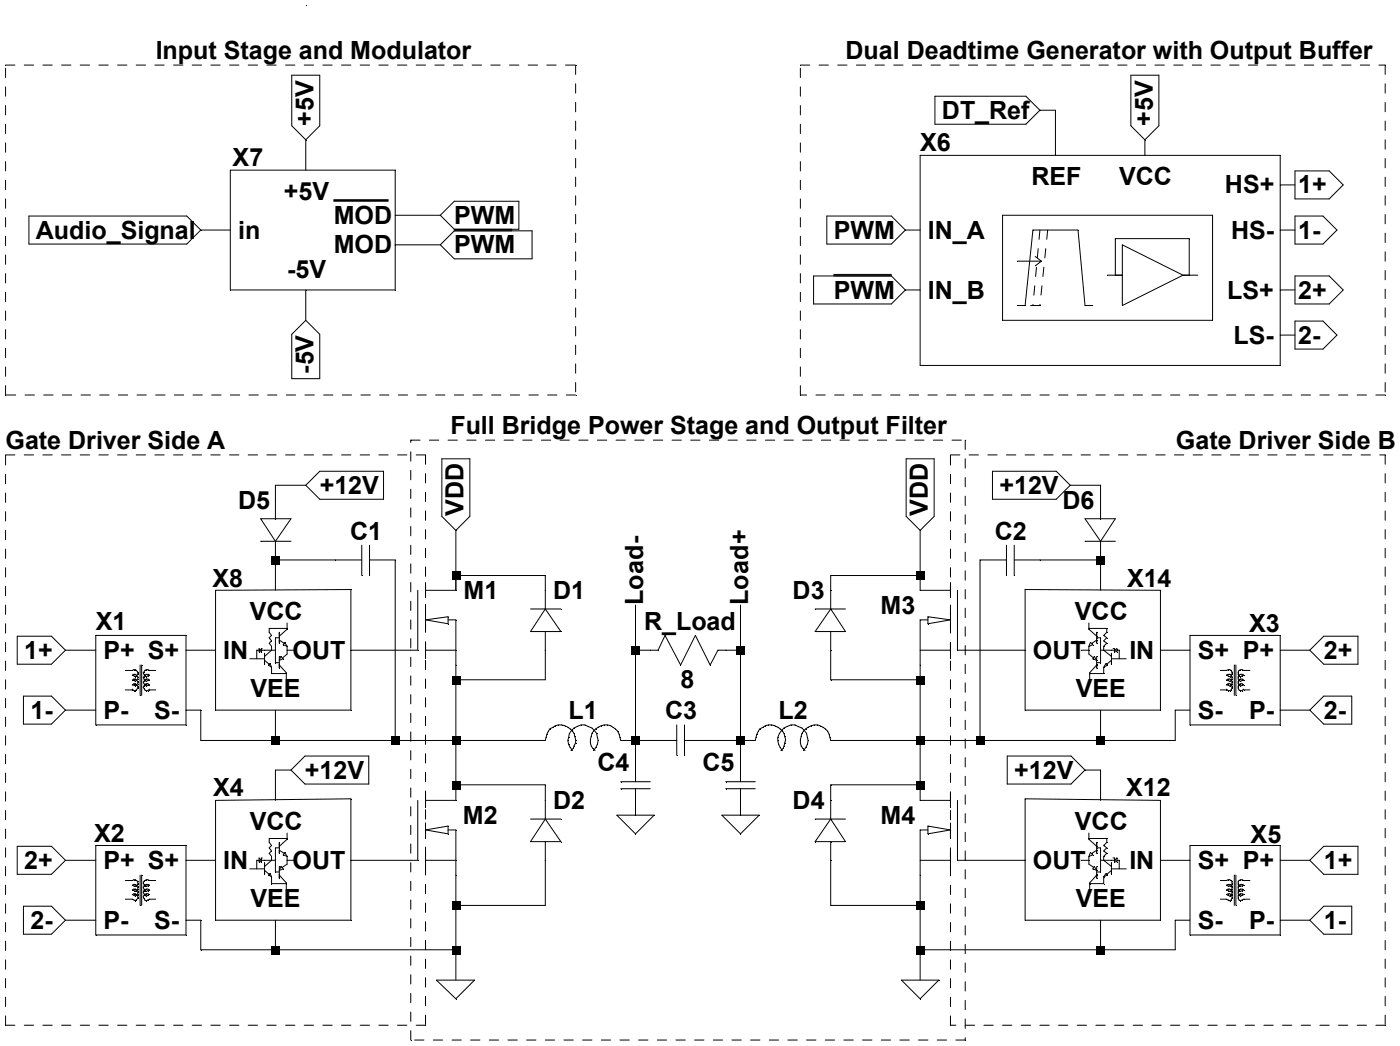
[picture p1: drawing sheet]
<svg xmlns="http://www.w3.org/2000/svg" width="152mm" height="114mm" viewBox="0 0 152 114" stroke-linecap="round" stroke-linejoin="round" font-family="sans-serif">
<g fill="none" stroke="#000" stroke-width=".11">
<path d="M25.1 18.5h17.9v13.1h-17.9zM31.8 8.2h3v5.5l-1.5 1.5-1.5-1.5zM33.3 15.2v3.3M100.2 16.9h39.2v22.9h-39.2zM101.8 10.5h9.9l1.5 1.5-1.5 1.5h-9.9zM113.2 12h1.7v4.9M123.1 8.2h3.1v5.5l-1.6 1.5-1.5-1.5zM124.6 15.2v1.7M141 18.6h3.7l1.5 1.5-1.5 1.5h-3.7zM3.1 23.5h17.2l1.6 1.5-1.6 1.6h-17.2zM21.9 25h3.2M33.3 34.9l1.5 1.5v4.8h-3v-4.8z"/>
<path d="M33.3 31.6v3.3M36.3 21.9h6M36.3 21.8h6M36.3 21.7h6M43 23.4h4.9M43 26.6h4.9M47.9 23.4l1.6-1.5h7v3h-7zM49.5 25h6.2M49.5 25.1h8.4v3.1h-8.4l-1.6-1.6zM88.6 30h8.4l1.6 1.6-1.6 1.5h-8.4zM90 23.5h7l1.6 1.5-1.6 1.6h-7zM90.8 29.9h6.2"/>
<path d="M98.6 25h1.6M98.6 31.6h1.6M109.1 23.4h22.9v11.5h-22.9zM110.8 33.2h.8l.9-8.2h4.9l.7 8.2h.9M110.8 28.4h2.6M112.7 27.9l.7 .5M113.4 28.4l-.7 .5M120.6 29.9h1.6M121.4 29.9v-3.9h8.1v3.9M122.2 26.6l6.6 3.3-6.6 3.3zM128.8 29.9h1.6M139.4 25h1.6"/>
<path d="M139.4 31.6h1.6M139.4 20.1h1.6M139.4 36.5h1.6M141 23.5h3l1.6 1.5-1.6 1.6h-3zM141 30h3.7l1.5 1.6-1.5 1.5h-3.7zM141 34.9h3l1.6 1.6-1.6 1.5h-3zM28.4 58.9h3.3M28.4 56.4h3.3l-1.7 2.5zM30 58.9v5.3M33.3 52.8h-3.3v3.6M34.8 51.3h7v3h-7l-1.5-1.5zM39.4 59.3v3.3"/>
<path d="M40.2 59.3v3.3M48.1 49.9h3.1v6.3l-1.6 1.5-1.5-1.5zM49.6 57.7v6.5h-3.3M98.7 49.9h3v6.3l-1.5 1.5-1.5-1.5zM100.2 57.7v6.5h3.3M108 51.3h7l1.5 1.5-1.5 1.5h-7zM109.6 59.3v3.3M110.4 59.3v3.3M116.5 52.8h3.3v3.6M118.1 58.9h3.3M118.1 56.4h3.3l-1.6 2.5zM119.8 58.9v5.3"/>
<path d="M1.9 69.2h3.7l1.5 1.6-1.5 1.5h-3.7zM2.6 75.7h3l1.5 1.6-1.5 1.5h-3zM7.1 70.8h3.3M7.1 77.3h3.3M10.4 69.1h9.8v9.8h-9.8zM13.6 73h.8l.2-.1a.43 .43 0 0 1 .4 .5l-.3 .2-.3-.1 .3-.1 .3 .2v.3l-.3 .2-.3-.1M13.6 75.1h.8M14.4 74.6l.2-.2a.43 .43 0 0 1 .4 .5l-.3 .3h-.1l-.2-.2M14.4 74.1l.2-.2a.43 .43 0 0 1 .4 .5l-.3 .2-.3-.1M15.3 72.4v3.3M15.4 72.4v3.3M16.3 75.1h.6"/>
<path d="M16.3 74.6l-.2-.2a.4 .4 0 0 0-.4 .2 .4 .4 0 0 0 .1 .5l.3 .1 .2-.2M16.3 74.1l-.2-.2a.37 .37 0 0 0-.4 .1 .37 .37 0 0 0 0 .4l.2 .2 .4-.1M16.9 73h-.6a.39 .39 0 0 0-.6 0 .39 .39 0 0 0 .1 .5l.1 .1 .4-.1a.39 .39 0 0 0-.6 0 .39 .39 0 0 0 .1 .6h.1l.4-.1M20.2 70.8h3.3M20.2 77.3h1.7v3.3h37.5a1.75 1.75 0 0 1 1.1-1.6 1.64 1.64 0 0 1 1.9 .6 1.64 1.64 0 0 1-.2 2.1M23.5 64.2l14.7-.1v13.2h-14.7zM27.2 71.7h1.6M28.2 70.6l.3 .2-.3 .1zM28.2 70.8h-.2v.9M28.5 70.8h1.5M28.5 70.6v.3h-.1M28.8 71.1v1.2"/>
<path d="M28.8 71.9l.5 .4M29.2 72.4l.2-.2 .2 .4zM29.6 72.6v.7h1.6M30 77.3v3.3M30 60.9h9.4M30.4 68.8v1.2M30.4 71.4v1.3M30.4 69.4h-.4v2.7h.4M30.4 72.4l.8 .8v.7M30.4 69.7l.5 .3M30.6 71.4l.2 .3-.4 .2zM31 69.9l.3 .4-.5-.1z"/>
<path d="M31.3 67.8v.7l-.9 .7M31.3 70.3v.9l-.6 .4M31.3 68.4h-2v.4l.3 .3-.3 .3 .3 .3-.3 .3 .3 .3v.5l-.8 .6M31.3 70.8h.7M40.2 60.9h2.8v19.7M45.5 64.2v6.6h-7.3M46.3 70.8h3.3M46.3 67.5l2.5-.4v.8zM46.3 63.4v1.6M46.3 66.7v1.6M46.3 69.9v1.7M48.8 67.5h.8v19.6h-3.3"/>
<path d="M49.6 62.6h9.8v3.7M57.8 66.3h3.3M59.4 66.3l1.7 2.4h-3.3zM59.4 68.7v5.3h-9.8M69.2 70.8h2.4l.8-1.7 1.7 3.3 1.6-3.3 1.6 3.3 .9-1.6h2.4M69.2 65.8v19.3M73.7 78.9v3.3M74.5 78.9v3.3M80.6 65.8v19.3M88.7 66.3h3.3M90.4 66.3l1.6 2.4h-3.3zM90.4 68.7v5.3h9.8"/>
<path d="M100.2 70.8h3.3M100.2 62.6h-9.8v3.7M101 67.5h-.8v19.6h3.3M101 67.1l2.5 .4-2.5 .4zM103.5 63.4v1.6M103.5 66.7v1.6M103.5 69.9v1.7M104.2 64.2v6.6h7.4M109.6 60.9h-2.9v19.7M110.4 60.9h9.4M111.6 64.1l14.7 .1v13.1h-14.7zM117.7 70.8h.8"/>
<path d="M118.5 68.4h2v.4l-.3 .3 .3 .3-.3 .3 .3 .3-.3 .3v.5l.8 .6M118.5 67.8v.7l.9 .7M118.5 70.3v.9l.6 .4M118.7 69.9l.3 .3-.5 .1zM119.1 71.4l.3 .5-.4-.2zM119.4 69.4h.4v2.7h-.4M119.4 68.8v1.2M119.4 71.4v1.3M119.4 72.4l-.8 .8v.7M119.4 69.7l-.5 .3M119.8 70.8h1.5M119.8 77.3v3.3"/>
<path d="M120.2 72.6v.7h-1.6M120.4 72.2l.2 .2-.4 .2zM121 71.7h1.6M121 71.1v1.2M121 71.9l-.5 .4M121.2 70.6h.1v.3h.1M121.3 70.8l.3-.2v.3zM121.6 70.8h.2v.9M126.3 70.8h3.3M129.6 77.3h-1.7v3.3h-37.5a1.65 1.65 0 0 0-1.6-1.7 1.65 1.65 0 0 0-1.7 1.6 1.19 1.19 0 0 0 .5 1.2M129.6 69.1h9.8v9.8h-9.8zM132.9 73h.6a.36 .36 0 0 1 .6 .1l-.1 .4-.1 .1-.4-.1a.36 .36 0 0 1 .6 .1l-.1 .5h-.1l-.4-.1"/>
<path d="M132.9 75.1h.6M133.5 74.6l.2-.2h.2l.1 .1 .1 .1-.1 .5-.3 .1-.2-.2M133.5 74.1l.2-.2h.2l.1 .1 .1 .1-.1 .5h-.1l-.4-.1M134.4 72.4v3.3M134.5 72.4v3.3M135.4 75.1h.7M135.4 74.6l-.2-.2h-.1l-.2 .1-.1 .1 .1 .5 .3 .1 .2-.2M135.4 74.1l-.2-.2h-.1l-.2 .1-.1 .1 .1 .5h.2l.3-.1M136.1 73h-.7a.36 .36 0 0 0-.6 .1l.1 .4 .2 .1 .3-.1a.36 .36 0 0 0-.6 .1l.1 .5h.2l.3-.1M139.4 70.8h3.2M139.4 77.3h3.2M142.6 77.3l1.5-1.6h3.1v3.1h-3.1z"/>
<path d="M144.1 69.2h3.7v3.1h-3.7l-1.5-1.5zM1.9 92.1h3.7l1.5 1.5-1.5 1.5h-3.7zM2.6 98.6h3l1.5 1.5-1.5 1.6h-3zM7.1 93.6h3.3M10.4 92h9.8v9.7h-9.8zM13.6 95.8h.8a.4 .4 0 0 1 .6 .1v.3l-.2 .2-.4-.1a.41 .41 0 0 1 .6 .1v.3l-.3 .3-.3-.2a.4 .4 0 0 1 .6 .1v.4l-.3 .2-.3-.2a.4 .4 0 0 1 .6 .1v.4l-.3 .2-.3-.2h-.8M15.3 95.2v3.3M15.4 95.2v3.3M16.9 95.8h-.6a.39 .39 0 0 0-.6 .1 .39 .39 0 0 0 .1 .5l.5-.1a.39 .39 0 0 0-.6 0 .39 .39 0 0 0 0 .6 .39 .39 0 0 0 .6-.1 .39 .39 0 0 0-.6 0 .39 .39 0 0 0 0 .6 .39 .39 0 0 0 .6-.1 .39 .39 0 0 0-.6 0 .39 .39 0 0 0 0 .6 .39 .39 0 0 0 .6-.1h.6M20.2 93.6h3.3M23.5 87.1l14.7-.2v13.2h-14.7zM27.2 94.5h1.6"/>
<path d="M28.2 93.6h-.2v.9M28.2 93.4l.3 .2-.3 .2zM28.5 93.6h1.5M28.5 93.4v.4h-.1M28.8 94.7l.5 .4M28.8 93.9v1.2M29.4 95.1l.2 .3-.4-.2zM29.6 95.4v.8h1.6M30.4 92.5l.5 .4M30.4 91.7v1.2M30.4 94.3v1.3M30.4 95.2l.8 .9v.6"/>
<path d="M30.4 92.3h-.4v2.6h.4M30.6 94.3l.2 .2-.4 .2zM31 92.8l.3 .4-.5-.2zM31.3 93.6h.7M31.3 90.7v.6l-.9 .8M31.3 93.2v.8l-.6 .4M31.3 91.2h-2v.5l.3 .3-.3 .3 .3 .3-.3 .3 .3 .3v.4l-.8 .7M31.7 83.8h-1.7v3.3M33.2 82.3h6.9v3h-6.9l-1.5-1.5zM45.5 87.1v6.5h-7.3M46.3 93.6h3.3M46.3 90.3l2.5-.4v.8z"/>
<path d="M46.3 86.2v1.7M46.3 89.5v1.7M46.3 92.8v1.6M48.8 90.3h.8v16.4M49.6 85.4h9.8v3.7M57.8 89.1h3.3M59.4 91.6v6.9h-9.8M59.4 89.1l1.7 2.5h-3.3zM62.3 81.7a1.62 1.62 0 0 1 .8-2.7 1.62 1.62 0 0 1 1.9 2l-.4 .7M67.2 88.7h4l-2 2zM67.6 85.8h3.2M67.6 85.1h3.2"/>
<path d="M69.2 85.8v2.9M73.7 80.6h-6.1a1.65 1.65 0 0 0-2.5-1.5 1.56 1.56 0 0 0-.3 2.6M74.5 80.6h7.7a1.73 1.73 0 0 1 1.5-1.7 1.65 1.65 0 0 1 1.6 .9 1.65 1.65 0 0 1-.3 1.9M78.6 88.7h4l-2 2zM79 85.8h3.2M79 85.1h3.2M80.6 85.8v2.9M85.2 81.7a1.61 1.61 0 0 1 .4-2.6 1.61 1.61 0 0 1 2.3 1.1 1.41 1.41 0 0 1-.4 1.5M88.7 89.1h3.3M90.4 91.6v6.9h9.8M90.4 89.1l1.6 2.5h-3.3zM100.2 93.6h3.3"/>
<path d="M100.2 85.4h-9.8v3.7M101 90.3h-.8v16.4M101 89.9l2.5 .4-2.5 .4zM103.5 86.2v1.7M103.5 89.5v1.7M103.5 92.8v1.6M104.2 87.1v6.5h7.4M109.7 82.3h6.9l1.5 1.5-1.5 1.5h-6.9zM111.6 86.9l14.7 .2v13h-14.7zM117.7 93.6h.8M118.1 83.8h1.7v3.3M118.5 91.2h2v.5l-.3 .3 .3 .3-.3 .3 .3 .3-.3 .3v.4l.8 .7"/>
<path d="M118.5 90.7v.6l.9 .8M118.5 93.2v.8l.6 .4M118.7 92.8l.3 .2-.5 .2zM119.1 94.3l.3 .4-.4-.2zM119.4 92.3h.4v2.6h-.4M119.4 92.5l-.5 .4M119.4 91.7v1.2M119.4 94.3v1.3M119.4 95.2l-.8 .9v.6M119.8 93.6h1.5M120.2 95.4v.8h-1.6M120.4 95.1l.2 .1-.4 .2z"/>
<path d="M121 94.5h1.6M121 94.7l-.5 .4M121 93.9v1.2M121.2 93.4h.1v.4h.1M121.3 93.6l.3-.2v.4zM121.6 93.6h.2v.9M126.3 93.6h3.3M129.6 92h9.8v9.7h-9.8zM132.9 95.8h.6a.4 .4 0 0 1 .6 .1l-.1 .5-.5-.1a.4 .4 0 0 1 .6 .1l-.1 .5-.1 .1-.4-.2a.4 .4 0 0 1 .6 .1l-.1 .5-.1 .1-.4-.2a.4 .4 0 0 1 .6 .1v.4l-.1 .1-.1 .1-.4-.2h-.6M134.4 95.2v3.3M134.5 95.2v3.3M136.1 95.8h-.7a.4 .4 0 0 0-.6 .1l.1 .5 .5-.1a.41 .41 0 0 0-.6 .1l.1 .5 .2 .1 .3-.2a.4 .4 0 0 0-.6 .1l.1 .5 .2 .1 .3-.2a.4 .4 0 0 0-.6 .1v.4l.1 .1 .2 .1 .3-.2h.7"/>
<path d="M139.4 93.6h3.2M142.6 93.6l1.5-1.5h3.7v3h-3.7zM7.1 100.1h3.3M20.2 100.1h1.7v3.3h27.7M30 100.1v3.3M47.5 106.7h4.2l-2.1 2zM98.1 106.7h4.1l-2 2zM119.8 100.1v3.3M129.6 100.1h-1.7v3.3h-27.7M139.4 100.1h3.2M142.6 100.1l1.5-1.5h3.1v3.1h-3.1z"/>
</g>
<g fill="#000">
<path d="M.6 7.1h.1v.1h-.1zM25.1 18.5l.1 .1zM33.3 15.2l.1 .1zM33.3 .6h.1zM43 18.5l.1 .1zM62.7 7.1l.1 .1zM87.1 7.1l.1 .1zM100.2 16.9l.1 .1zM113.2 12l.1 .1zM114.9 12l.1 .1zM124.6 15.2l.1 .1zM139.4 16.9l.1 .1z"/>
<path d="M150.8 7.1l.1 .1zM21.9 25v.1zM25.1 31.6h.1zM33.3 31.6h.1zM43 31.6h.1zM43 23.4l.1 .1zM43 26.6l.1 .1zM98.6 25l.1 .1zM98.6 31.6h.1zM100.2 39.8l.1 .1zM109.1 23.4h.1v.1h-.1zM109.1 34.9h.1z"/>
<path d="M110.8 33.2v.1zM110.8 28.4v.1zM111.6 33.2h.1v.1h-.1zM112.5 25v.1zM112.5 33.2v.1zM113.2 33.2l.1 .1zM113.4 28.4h.1v.1h-.1zM117.4 25v.1zM118.1 33.2l.1 .1zM120.6 29.9l.1 .1zM121.4 29.9h.1v.1h-.1zM121.4 26h.1z"/>
<path d="M122.2 29.9h.1v.1h-.1zM122.2 26.6h.1v.1h-.1zM122.2 33.2h.1v.1h-.1zM128.8 29.9h.1v.1h-.1zM128.9 29.9l.1 .1zM129.5 26h.1zM129.5 29.9l.1 .1zM132 34.9h.1zM132 23.4h.1v.1h-.1zM139.4 39.8h.1v.1h-.1zM139.4 20.1h.1v.1h-.1zM139.4 25l.1 .1z"/>
<path d="M139.4 31.6h.1zM139.4 36.5h.1h-.1zM.6 49.5l.1 .1zM.6 43l.1 .1zM28.4 58.9l.1 .1zM28.4 56.4l.1 .1zM30 58.9l.1 .1zM30 56.4l.1 .1zM30 52.8l.1 .1zM44.7 47.9l.1 .1zM46.3 49.5l.1 .1zM49.6 57.7l.1 .1z"/>
<path d="M62.7 43l.1 .1zM87.1 43l.1 .1zM100.2 57.7l.1 .1zM103.5 49.5l.1 .1zM105.1 47.9l.1 .1zM116.5 52.8l.1 .1zM118.1 58.9l.1 .1zM118.1 56.4l.1 .1zM119.8 58.9l.1 .1zM119.8 56.4l.1 .1zM119.8 52.8l.1 .1zM150.8 43l.1 .1z"/>
<path d="M150.8 49.5l.1 .1zM7.1 70.8h.1h-.1zM7.1 77.3h.1v.1h-.1zM10.4 69.1l.1 .1zM10.4 78.9l.1 .1zM14.4 73h.1zM14.4 75.1l.1 .1zM14.4 73.5h.1zM14.4 74l.1 .1zM14.4 74.5l.1 .1zM14.4 75l.1 .1zM14.6 72.9l.1 .1z"/>
<path d="M14.6 73.5l.1 .1zM14.6 73.4l.1 .1zM14.6 74.1h.1zM14.6 73.9l.1 .1zM14.6 74.6h.1zM14.6 74.4l.1 .1zM14.6 75.2h.1zM14.7 72.9l.1 .1zM14.7 73.6l.1 .1zM14.7 73.4l.1 .1zM14.7 74.1l.1 .1zM14.7 73.9l.1 .1z"/>
<path d="M14.7 74.6l.1 .1zM14.7 74.4l.1 .1zM14.7 75.2h.1zM14.8 73h.1zM14.8 73.5l.1 .1zM14.8 73.5h.1h-.1zM14.8 74.1h.1zM14.8 74h.1v.1h-.1zM14.8 74.6h.1h-.1zM14.8 74.5l.1 .1zM14.8 75.1l.1 .1zM15 73.1l.1 .1z"/>
<path d="M15 73.2h.1v.1h-.1zM15 73.4l.1 .1zM15 73.6h.1v.1h-.1zM15 73.7l.1 .1zM15 73.9l.1 .1zM15 74.1l.1 .1zM15 74.2h.1v.1h-.1zM15 74.4h.1v.1h-.1zM15 74.6l.1 .1zM15 74.8h.1v.1h-.1zM15 74.9l.1 .1zM15.4 72.4h.1z"/>
<path d="M15.6 74.8h.1v.1h-.1zM15.6 74.2h.1v.1h-.1zM15.6 73.7l.1 .1zM15.6 73.2h.1v.1h-.1zM15.7 74.9l.1 .1zM15.7 74.6l.1 .1zM15.7 74.4l.1 .1zM15.7 74.1l.1 .1zM15.7 73.9l.1 .1zM15.7 73.6l.1 .1zM15.7 73.4l.1 .1zM15.7 73.1l.1 .1z"/>
<path d="M15.8 75.1v.1zM15.8 74.5v.1zM15.8 74v.1zM15.8 73.5v.1zM15.9 75.2h.1zM15.9 74.4l.1 .1zM15.9 74.6l.1 .1zM15.9 73.9l.1 .1zM15.9 74.1l.1 .1zM15.9 73.4l.1 .1zM15.9 73.6l.1 .1zM15.9 72.9l.1 .1z"/>
<path d="M16.1 75.2h.1zM16.1 74.4l.1 .1zM16.1 74.6h.1zM16.1 73.9l.1 .1zM16.1 74.1h.1zM16.1 73.4l.1 .1zM16.1 73.5l.1 .1zM16.1 72.9l.1 .1zM16.3 73h.1zM16.3 75.1l.1 .1zM16.3 74.6h.1zM16.3 74.1h.1z"/>
<path d="M16.3 73.5h.1zM20.2 78.9l.1 .1zM20.2 69.1l.1 .1zM20.2 70.8h.1h-.1zM20.2 77.3h.1v.1h-.1zM21.9 77.3v.1zM23.5 64.2h.1v.1h-.1zM23.5 77.3h.1v.1h-.1zM28.2 70.6l.1 .1zM28.2 70.9l.1 .1zM28.2 70.8h.1zM28.5 70.9v.1z"/>
<path d="M28.5 70.6v.1zM28.8 71.9h.1zM28.8 72.3l.1 .1zM28.8 71.4l.1 .1zM28.8 71.1l.1 .1zM28.8 71.7l.1 .1zM28.8 70.8h.1zM29.2 72.4h.1zM29.3 72.3h.1v.1h-.1zM29.3 70h.1v.1h-.1zM29.3 69.4h.1v.1h-.1zM29.3 68.8h.1v.1h-.1z"/>
<path d="M29.3 68.4l.1 .1zM29.4 72.2l.1 .1zM29.6 72.6v.1zM29.6 70.3v.1zM29.6 69.7v.1zM29.6 69.1v.1zM29.6 73.3v.1zM29.6 60.5h.9v.9h-.9zM30 69.4l.1 .1zM30 72.1l.1 .1zM30 60.9l.1 .1zM30 77.3l.1 .1z"/>
<path d="M30.4 69.7h.1zM30.4 70h.1v.1h-.1zM30.4 69.2h.1v.1h-.1zM30.4 68.8h.1v.1h-.1zM30.4 72.3h.1v.1h-.1zM30.4 72.7h.1v.1h-.1zM30.4 71.4l.1 .1zM30.4 72.4h.1zM30.4 71.9h.1h-.1zM30.4 69.4h.1v.1h-.1zM30.6 71.4l.1 .1zM30.7 71.6l.1 .1z"/>
<path d="M30.8 70.2h.1h-.1zM30.8 71.7h.1v.1h-.1zM30.9 70l.1 .1zM31 69.9l.1 .1zM31.2 73.3l.1 .1zM31.3 70.3v.1zM31.3 68.4v.1zM31.3 68.5v.1zM32 70.8h.1zM36.5 60.9l.1 .1zM38.2 70.8h.1zM38.2 64.1l.1 .1z"/>
<path d="M38.2 77.3l.1 .1zM39.4 62.6l.1 .1zM40.2 62.6h.1v.1h-.1zM43 60.9l.1 .1zM45.5 70.8h.1zM46.3 65l.1 .1zM46.3 68.3l.1 .1zM46.3 71.6l.1 .1zM46.3 64.2l.1 .1zM48.8 67.1l.1 .1zM48.8 67.9l.1 .1zM49.2 62.2h.9v.9h-.9z"/>
<path d="M49.2 73.5h.9v1h-.9zM49.6 72.4h.1zM49.6 70.8h.1h-.1zM49.6 67.5h.1h-.1zM49.6 64.2h.1v.1h-.1zM49.6 62.6h.1v.1h-.1zM49.6 74h.1v.1h-.1zM59.4 68.7v.1zM59.4 64.2v.1zM59.4 62.6v.1zM59.5 79.9l.1 .1zM59.7 79.6h.1h-.1z"/>
<path d="M59.9 79.3l.1 .1zM60.2 79.1l.1 .1zM60.5 79h.1zM60.8 78.9l.1 .1zM61.1 68.7v.1zM61.1 78.9l.1 .1zM61.5 79h.1zM61.8 79.1l.1 .1zM62 79.8h.1v.1h-.1zM62.1 79.3l.1 .1zM62.2 79.5l.1 .1zM62.3 79.6h.1h-.1z"/>
<path d="M62.5 79.2l.1 .1zM62.5 79.8l.1 .1zM62.8 79l.1 .1zM63.3 78.9v.1zM63.7 78.9l.1 .1zM64 79l.1 .1zM64.4 79.2h.1v.1h-.1zM64.4 79.8h.1v.1h-.1zM64.6 79.6h.1zM64.7 79.5l.1 .1zM64.9 79.3l.1 .1zM65 79.8v.1z"/>
<path d="M65.1 79.1l.1 .1zM65.8 78.9l.1 .1zM66.1 78.9l.1 .1zM66.5 79h.1zM66.7 79.1l.1 .1zM67 79.3l.1 .1zM67.2 79.6h.1zM67.4 79.9l.1 .1zM68.8 70.3h.9v1h-.9zM69.2 65.8l.1 .1zM69.2 70.8h.1zM70.8 70.8h.1h-.1z"/>
<path d="M71.6 70.8h.1h-.1zM72.4 69.1l.1 .1zM74.1 72.4h.1zM75.7 69.1l.1 .1zM77.3 72.4h.1zM79 70.8h.1zM80.2 70.3h.9v1h-.9zM80.6 65.8l.1 .1zM80.6 70.8h.1h-.1zM82.4 79.9l.1 .1zM82.7 79.3l.1 .1zM83.1 79.1l.1 .1z"/>
<path d="M83.3 79h.1zM83.7 78.9v.1zM84 78.9l.1 .1zM84.3 79h.1zM84.7 79.1l.1 .1zM84.9 79.8v.1zM84.9 79.3l.1 .1zM85.1 79.5l.1 .1zM85.2 79.6h.1zM85.4 79.2v.1zM85.4 79.8v.1zM85.7 79l.1 .1z"/>
<path d="M86.1 78.9l.1 .1zM86.5 78.9l.1 .1zM86.9 79l.1 .1zM87.3 79.2l.1 .1zM87.3 79.8l.1 .1zM87.5 79.6h.1zM87.6 79.5v.1zM87.7 79.3l.1 .1zM87.8 79.8l.1 .1zM88 79.1l.1 .1zM88.3 79h.1zM88.7 78.9v.1z"/>
<path d="M88.7 66.3h.1zM88.7 68.7l.1 .1zM89 78.9l.1 .1zM89.6 79.1l.1 .1zM89.8 79.3l.1 .1zM90.1 79.6h.1h-.1zM90.3 79.9l.1 .1zM90.4 66.3h.1zM90.4 68.7l.1 .1zM90.4 64.2h.1v.1h-.1zM90.4 62.6h.1v.1h-.1zM90.4 70.8h.1h-.1z"/>
<path d="M90.4 74h.1v.1h-.1zM99.8 62.2h.9v.9h-.9zM99.8 73.5h.9v1h-.9zM100.2 72.4h.1zM100.2 70.8h.1zM100.2 67.5h.1zM100.2 64.2l.1 .1zM100.2 74l.1 .1zM101 67.1h.1v.1h-.1zM101 67.9h.1v.1h-.1zM103.5 65l.1 .1zM103.5 68.3l.1 .1z"/>
<path d="M103.5 71.6l.1 .1zM103.5 64.2l.1 .1zM104.2 70.8h.1zM105.1 70.8h.1h-.1zM106.7 60.9l.1 .1zM109.6 62.6l.1 .1zM110.4 62.6l.1 .1zM111.6 70.8h.1h-.1zM111.6 64.1l.1 .1zM111.6 77.3h.1v.1h-.1zM113.2 60.9l.1 .1zM117.7 70.8h.1z"/>
<path d="M118.5 70.8h.1h-.1zM118.5 70.3h.1v.1h-.1zM118.5 68.4l.1 .1zM118.5 68.5h.1v.1h-.1zM118.6 73.3l.1 .1zM118.7 69.9l.1 .1zM118.9 70l.1 .1zM119 70.2h.1h-.1zM119 71.7h.1v.1h-.1zM119.1 71.6v.1zM119.1 71.4l.1 .1zM119.4 69.7h.1z"/>
<path d="M119.4 70l.1 .1zM119.4 69.2l.1 .1zM119.4 68.8l.1 .1zM119.4 72.3l.1 .1zM119.4 72.7l.1 .1zM119.4 71.4l.1 .1zM119.4 72.4h.1zM119.4 71.9h.1zM119.4 69.4l.1 .1zM119.4 60.5h.9v.9h-.9zM119.8 69.4l.1 .1zM119.8 72.1l.1 .1z"/>
<path d="M119.8 60.9l.1 .1zM119.8 77.3l.1 .1zM120.2 72.6v.1zM120.2 70.3v.1zM120.2 69.7v.1zM120.2 69.1v.1zM120.2 73.3v.1zM120.4 72.2l.1 .1zM120.5 72.3h.1v.1h-.1zM120.5 70h.1v.1h-.1zM120.5 69.4h.1v.1h-.1zM120.5 68.8h.1v.1h-.1z"/>
<path d="M120.5 68.4l.1 .1zM120.6 72.4h.1zM121 71.9h.1zM121 72.3l.1 .1zM121 71.4l.1 .1zM121 71.1l.1 .1zM121 71.7l.1 .1zM121 70.8h.1zM121.3 70.8h.1zM121.3 70.9l.1 .1zM121.3 70.6l.1 .1zM121.6 70.6h.1v.1h-.1z"/>
<path d="M121.6 70.9h.1v.1h-.1zM121.6 70.8h.1h-.1zM121.8 70.8h.1h-.1zM126.3 64.2l.1 .1zM126.3 77.3l.1 .1zM126.3 70.8h.1zM127.9 77.3h.1v.1h-.1zM129.6 78.9v.1zM129.6 69.1v.1zM133.5 73h.1zM133.5 75.1l.1 .1zM133.5 75h.1v.1h-.1z"/>
<path d="M133.5 74.5l.1 .1zM133.5 74h.1v.1h-.1zM133.5 73.5h.1h-.1zM133.7 74.4l.1 .1zM133.7 75.2h.1zM133.7 73.9l.1 .1zM133.7 74.6h.1zM133.7 73.4l.1 .1zM133.7 74.1h.1zM133.7 72.9l.1 .1zM133.7 73.5l.1 .1zM133.9 74.4l.1 .1z"/>
<path d="M133.9 75.2h.1zM133.9 73.9l.1 .1zM133.9 74.6l.1 .1zM133.9 73.4l.1 .1zM133.9 74.1l.1 .1zM133.9 72.9l.1 .1zM133.9 73.6l.1 .1zM134 74.5l.1 .1zM134 75.1l.1 .1zM134 74l.1 .1zM134 74.6h.1zM134 73.5h.1z"/>
<path d="M134 74.1h.1zM134 73h.1zM134 73.5l.1 .1zM134.1 74.6l.1 .1zM134.1 74.8h.1v.1h-.1zM134.1 74.9l.1 .1zM134.1 74.1l.1 .1zM134.1 74.2h.1v.1h-.1zM134.1 74.4h.1v.1h-.1zM134.1 73.6h.1v.1h-.1zM134.1 73.7l.1 .1zM134.1 73.9l.1 .1z"/>
<path d="M134.1 73.1l.1 .1zM134.1 73.2h.1v.1h-.1zM134.1 73.4l.1 .1zM134.4 72.4h.1zM134.5 75.7h.1zM134.8 73.4l.1 .1zM134.8 73.2l.1 .1zM134.8 73.1l.1 .1zM134.8 73.9l.1 .1zM134.8 73.7l.1 .1zM134.8 73.6l.1 .1zM134.8 74.4l.1 .1z"/>
<path d="M134.8 74.2l.1 .1zM134.8 74.1l.1 .1zM134.8 74.9l.1 .1zM134.8 74.8l.1 .1zM134.8 74.6l.1 .1zM134.9 73.5l.1 .1zM134.9 73h.1zM134.9 74.1h.1zM134.9 73.5h.1h-.1zM134.9 74.6h.1h-.1zM134.9 74h.1v.1h-.1zM134.9 75.1l.1 .1z"/>
<path d="M134.9 74.5l.1 .1zM135.1 73.6v.1zM135.1 72.9v.1zM135.1 74.1v.1zM135.1 73.4v.1zM135.1 74.6v.1zM135.1 73.9v.1zM135.1 74.4v.1zM135.2 73.5l.1 .1zM135.2 72.9l.1 .1zM135.2 74.1h.1zM135.2 73.4l.1 .1z"/>
<path d="M135.2 74.6h.1zM135.2 73.9l.1 .1zM135.2 75.2h.1zM135.2 74.4l.1 .1zM135.4 73h.1zM135.4 75.1l.1 .1zM135.4 73.5h.1zM135.4 74.1h.1zM135.4 74.6h.1zM139.4 69.1l.1 .1zM139.4 78.9l.1 .1zM139.4 70.8h.1h-.1z"/>
<path d="M139.4 77.3h.1v.1h-.1zM7.1 93.6h.1v.1h-.1zM10.4 92l.1 .1zM14.4 95.8l.1 .1zM14.4 97.8l.1 .1zM14.4 96.3l.1 .1zM14.4 96.8l.1 .1zM14.4 97.3l.1 .1zM14.6 95.7l.1 .1zM14.6 96.4l.1 .1zM14.6 96.2l.1 .1zM14.6 96.9l.1 .1z"/>
<path d="M14.6 96.7l.1 .1zM14.6 97.4l.1 .1zM14.6 97.3h.1zM14.6 97.9l.1 .1zM14.7 95.7l.1 .1zM14.7 96.4l.1 .1zM14.7 96.2l.1 .1zM14.7 97l.1 .1zM14.7 96.7l.1 .1zM14.7 97.5l.1 .1zM14.7 97.3h.1zM14.7 98l.1 .1z"/>
<path d="M14.8 95.8l.1 .1zM14.8 96.4l.1 .1zM14.8 96.3h.1v.1h-.1zM14.8 96.9h.1v.1h-.1zM14.8 96.8l.1 .1zM14.8 97.4l.1 .1zM14.8 97.3l.1 .1zM14.8 97.9l.1 .1zM15 95.9l.1 .1zM15 96.1l.1 .1zM15 96.2l.1 .1zM15 96.4l.1 .1z"/>
<path d="M15 96.6l.1 .1zM15 96.7h.1v.1h-.1zM15 96.9h.1v.1h-.1zM15 97.1h.1v.1h-.1zM15 97.3h.1h-.1zM15 97.4l.1 .1zM15 97.6l.1 .1zM15 97.8h.1zM15.3 98.5v.1zM15.4 95.2l.1 .1zM15.6 97.6l.1 .1zM15.6 97.1h.1v.1h-.1z"/>
<path d="M15.6 96.6l.1 .1zM15.6 96.1l.1 .1zM15.7 97.8h.1zM15.7 97.4l.1 .1zM15.7 97.3h.1zM15.7 96.9l.1 .1zM15.7 96.7l.1 .1zM15.7 96.4l.1 .1zM15.7 96.2l.1 .1zM15.7 95.9l.1 .1zM15.8 97.9v.1zM15.8 97.3v.1z"/>
<path d="M15.8 97.4v.1zM15.8 96.8v.1zM15.8 96.9v.1zM15.8 96.3v.1zM15.8 96.4v.1zM15.8 95.8v.1zM15.9 98l.1 .1zM15.9 97.3h.1zM15.9 97.5l.1 .1zM15.9 96.7l.1 .1zM15.9 97l.1 .1zM15.9 96.2l.1 .1z"/>
<path d="M15.9 96.4l.1 .1zM15.9 95.7l.1 .1zM16.1 97.9l.1 .1zM16.1 97.3h.1zM16.1 97.4l.1 .1zM16.1 96.7l.1 .1zM16.1 96.9l.1 .1zM16.1 96.2l.1 .1zM16.1 96.4l.1 .1zM16.1 95.7l.1 .1zM16.3 95.8l.1 .1zM16.3 97.8l.1 .1z"/>
<path d="M16.3 97.3l.1 .1zM16.3 96.8l.1 .1zM16.3 96.3l.1 .1zM20.2 92l.1 .1zM20.2 93.6h.1v.1h-.1zM21.9 80.6v.1zM23.5 87.1h.1v.1h-.1zM28 93.6v.1zM28.2 93.4h.1zM28.2 93.8l.1 .1zM28.2 93.6l.1 .1zM28.5 93.6v.1z"/>
<path d="M28.5 93.8v.1zM28.8 94.7l.1 .1zM28.8 95.1l.1 .1zM28.8 94.3l.1 .1zM28.8 93.9l.1 .1zM28.8 94.5l.1 .1zM28.8 93.6l.1 .1zM29.2 95.2l.1 .1zM29.3 95.1h.1v.1h-.1zM29.3 92.9h.1h-.1zM29.3 92.3h.1h-.1zM29.3 91.7h.1z"/>
<path d="M29.3 91.2l.1 .1zM29.4 95.1h.1zM29.6 95.4v.1zM29.6 93.6v.1zM29.6 93.2v.1zM29.6 92.6v.1zM29.6 92v.1zM29.6 80.2h.9v.9h-.9zM30 92.3h.1zM30 94.9l.1 .1zM30 80.6l.1 .1zM30 83.8l.1 .1z"/>
<path d="M30.4 92.5h.1v.1h-.1zM30.4 92.9h.1h-.1zM30.4 92.1h.1v.1h-.1zM30.4 91.7h.1zM30.4 95.1h.1v.1h-.1zM30.4 95.6h.1h-.1zM30.4 94.3l.1 .1zM30.4 95.2l.1 .1zM30.4 94.7l.1 .1zM30.4 92.3h.1h-.1zM30.6 94.3l.1 .1zM30.7 94.4l.1 .1z"/>
<path d="M30.8 93h.1v.1h-.1zM30.8 94.5l.1 .1zM30.9 92.9h.1zM31 92.8l.1 .1zM31.2 96.2h.1h-.1zM31.3 93.6v.1zM31.3 93.2v.1zM31.3 91.2v.1zM31.3 91.3v.1zM32 93.6l.1 .1zM38.2 93.6l.1 .1zM38.2 86.9l.1 .1z"/>
<path d="M42.6 80.2h.9v.9h-.9zM43 80.6l.1 .1zM45.5 93.6l.1 .1zM46.3 87.9h.1zM46.3 91.2h.1zM46.3 94.4l.1 .1zM46.3 87.1l.1 .1zM48.8 89.9l.1 .1zM48.8 90.7l.1 .1zM49.2 80.2h.9v.9h-.9zM49.2 85h.9v.9h-.9zM49.2 98.1h.9v.9h-.9z"/>
<path d="M49.6 95.2l.1 .1zM49.6 93.6h.1v.1h-.1zM49.6 90.3l.1 .1zM49.6 87.1h.1v.1h-.1zM49.6 80.6h.1v.1h-.1zM49.6 85.4h.1v.1h-.1zM49.6 98.5l.1 .1zM59.4 89.1v.1zM59.4 91.6v.1zM59.4 87.1v.1zM59.4 85.4v.1zM59.4 93.6v.1z"/>
<path d="M59.5 80.2v.1zM61.1 89.1v.1zM61.1 91.6v.1zM61.8 80.6h.1v.1h-.1zM61.9 81l.1 .1zM61.9 80.2l.1 .1zM62.1 81.3l.1 .1zM62.2 81.7v.1zM62.4 81.4l.1 .1zM62.5 81.2l.1 .1zM62.6 80.2h.1h-.1zM62.7 80.5l.1 .1z"/>
<path d="M62.7 80.8l.1 .1zM64.3 80.8l.1 .1zM64.3 80.5l.1 .1zM64.4 81.2v.1zM64.5 81.4l.1 .1zM64.6 81.7l.1 .1zM64.9 81.3h.1v.1h-.1zM65 80.2l.1 .1zM65 81l.1 .1zM65.1 80.6l.1 .1zM67.2 88.7v.1zM67.5 80.2l.1 .1z"/>
<path d="M67.6 85.8l.1 .1zM67.6 85.1h.1zM67.6 80.6h.1v.1h-.1zM68.8 80.2h.9v.9h-.9zM69.2 82.2l.1 .1zM69.2 88.7l.1 .1zM69.2 90.7l.1 .1zM69.2 80.6l.1 .1zM70.8 80.6h.1v.1h-.1zM71.2 88.7l.1 .1zM73.7 82.2l.1 .1zM74.5 82.2l.1 .1z"/>
<path d="M77.3 80.6l.1 .1zM78.6 88.7l.1 .1zM79 85.8l.1 .1zM79 85.1h.1zM80.2 80.2h.9v.9h-.9zM80.6 82.2l.1 .1zM80.6 88.7l.1 .1zM80.6 90.7h.1v.1h-.1zM80.6 80.6h.1v.1h-.1zM82.3 80.2l.1 .1zM82.6 88.7l.1 .1zM84.7 80.6h.1v.1h-.1z"/>
<path d="M84.7 80.2l.1 .1zM84.8 81v.1zM84.9 81.3l.1 .1zM85 81.7l.1 .1zM85.3 81.4l.1 .1zM85.4 81.2v.1zM85.4 80.2h.1h-.1zM85.4 80.8l.1 .1zM85.5 80.5l.1 .1zM87.1 80.8l.1 .1zM87.1 80.5l.1 .1zM87.2 81.2h.1v.1h-.1z"/>
<path d="M87.2 80.2h.1h-.1zM87.4 81.4l.1 .1zM87.5 81.7l.1 .1zM87.7 81.3h.1v.1h-.1zM87.9 80.2l.1 .1zM87.9 81l.1 .1zM88 80.6h.1v.1h-.1zM88.7 89.1l.1 .1zM88.7 91.6l.1 .1zM90.4 80.2v.1zM90.4 89.1l.1 .1zM90.4 91.6l.1 .1z"/>
<path d="M90.4 87.1h.1v.1h-.1zM90.4 80.6h.1v.1h-.1zM90.4 85.4h.1v.1h-.1zM90.4 93.6h.1v.1h-.1zM90.4 98.5l.1 .1zM99.8 80.2h.9v.9h-.9zM99.8 85h.9v.9h-.9zM99.8 98.1h.9v.9h-.9zM100.2 95.2l.1 .1zM100.2 93.6l.1 .1zM100.2 90.3l.1 .1zM100.2 87.1l.1 .1z"/>
<path d="M100.2 80.6l.1 .1zM100.2 98.5l.1 .1zM101 89.9l.1 .1zM101 90.7h.1v.1h-.1zM103.5 87.9h.1zM103.5 91.2h.1zM103.5 94.4l.1 .1zM103.5 87.1l.1 .1zM104.2 93.6l.1 .1zM105.1 93.6h.1v.1h-.1zM106.3 80.2h.9v.9h-.9zM106.7 80.6l.1 .1z"/>
<path d="M111.6 93.6h.1v.1h-.1zM111.6 86.9h.1v.1h-.1zM117.7 93.6l.1 .1zM118.1 83.8l.1 .1zM118.5 93.6h.1v.1h-.1zM118.5 93.2l.1 .1zM118.5 91.2l.1 .1zM118.5 91.3h.1v.1h-.1zM118.6 96.2h.1zM118.7 92.8l.1 .1zM118.9 92.9h.1zM119 93h.1v.1h-.1z"/>
<path d="M119 94.5l.1 .1zM119.1 94.4v.1zM119.1 94.3l.1 .1zM119.4 92.5l.1 .1zM119.4 92.9h.1zM119.4 92.1l.1 .1zM119.4 91.7h.1zM119.4 95.1l.1 .1zM119.4 95.6h.1zM119.4 94.3l.1 .1zM119.4 95.2l.1 .1zM119.4 94.7l.1 .1z"/>
<path d="M119.4 92.3h.1zM119.4 80.2h.9v.9h-.9zM119.8 92.3h.1zM119.8 94.9l.1 .1zM119.8 80.6l.1 .1zM119.8 83.8l.1 .1zM120.2 95.4v.1zM120.2 93.6v.1zM120.2 93.2v.1zM120.2 92.6v.1zM120.2 92v.1zM120.4 95.1h.1z"/>
<path d="M120.5 95.1h.1v.1h-.1zM120.5 92.9h.1h-.1zM120.5 92.3h.1h-.1zM120.5 91.7h.1zM120.5 91.2l.1 .1zM120.6 95.2l.1 .1zM121 94.7l.1 .1zM121 95.1l.1 .1zM121 94.3l.1 .1zM121 93.9l.1 .1zM121 94.5l.1 .1zM121 93.6l.1 .1z"/>
<path d="M121.3 93.6l.1 .1zM121.3 93.8l.1 .1zM121.3 93.4h.1zM121.6 93.4h.1zM121.6 93.8l.1 .1zM121.6 93.6h.1v.1h-.1zM121.8 93.6h.1v.1h-.1zM126.3 87.1l.1 .1zM126.3 93.6l.1 .1zM129.6 92v.1zM133.5 95.8l.1 .1zM133.5 97.8h.1v.1h-.1z"/>
<path d="M133.5 97.3l.1 .1zM133.5 96.8l.1 .1zM133.5 96.3h.1v.1h-.1zM133.7 97.3h.1zM133.7 97.9l.1 .1zM133.7 96.7l.1 .1zM133.7 97.4l.1 .1zM133.7 96.2l.1 .1zM133.7 96.9l.1 .1zM133.7 95.7l.1 .1zM133.7 96.4l.1 .1zM133.9 97.3h.1z"/>
<path d="M133.9 98l.1 .1zM133.9 96.7l.1 .1zM133.9 97.5l.1 .1zM133.9 96.2l.1 .1zM133.9 97l.1 .1zM133.9 95.7l.1 .1zM133.9 96.4l.1 .1zM134 97.3l.1 .1zM134 97.9l.1 .1zM134 96.8l.1 .1zM134 97.4l.1 .1zM134 96.3l.1 .1z"/>
<path d="M134 96.9l.1 .1zM134 95.8l.1 .1zM134 96.4l.1 .1zM134.1 97.4l.1 .1zM134.1 97.6l.1 .1zM134.1 97.8h.1zM134.1 96.9h.1v.1h-.1zM134.1 97.1h.1v.1h-.1zM134.1 97.3h.1h-.1zM134.1 96.4l.1 .1zM134.1 96.6l.1 .1zM134.1 96.7h.1v.1h-.1z"/>
<path d="M134.1 95.9l.1 .1zM134.1 96.1l.1 .1zM134.1 96.2l.1 .1zM134.4 95.2l.1 .1zM134.5 98.5l.1 .1zM134.8 96.2l.1 .1zM134.8 96.1l.1 .1zM134.8 95.9l.1 .1zM134.8 96.7l.1 .1zM134.8 96.6l.1 .1zM134.8 96.4l.1 .1zM134.8 97.3h.1z"/>
<path d="M134.8 97.1l.1 .1zM134.8 96.9l.1 .1zM134.8 97.8h.1zM134.8 97.6l.1 .1zM134.8 97.4l.1 .1zM134.9 96.4l.1 .1zM134.9 95.8l.1 .1zM134.9 96.9h.1v.1h-.1zM134.9 96.3h.1v.1h-.1zM134.9 97.4l.1 .1zM134.9 96.8l.1 .1zM134.9 97.9l.1 .1z"/>
<path d="M134.9 97.3l.1 .1zM135.1 96.4v.1zM135.1 95.7v.1zM135.1 97v.1zM135.1 96.2v.1zM135.1 97.5v.1zM135.1 96.7v.1zM135.1 98v.1zM135.2 96.4l.1 .1zM135.2 95.7l.1 .1zM135.2 96.9l.1 .1zM135.2 96.2l.1 .1z"/>
<path d="M135.2 97.4l.1 .1zM135.2 96.7l.1 .1zM135.2 97.9l.1 .1zM135.2 97.3h.1zM135.4 95.8l.1 .1zM135.4 97.8l.1 .1zM135.4 96.3l.1 .1zM135.4 96.8l.1 .1zM135.4 97.3l.1 .1zM139.4 92l.1 .1zM139.4 93.6h.1v.1h-.1zM.6 111.6h.1h-.1z"/>
<path d="M7.1 100.1l.1 .1zM10.4 101.7h.1v.1h-.1zM20.2 101.7h.1v.1h-.1zM20.2 100.1l.1 .1zM21.9 100.1v.1zM23.5 100.1l.1 .1zM29.6 102.9h.9v1h-.9zM30 100.1l.1 .1zM30 103.4h.1zM38.2 100.1l.1 .1zM44.7 113.2l.1 .1zM46.3 111.6h.1z"/>
<path d="M47.5 106.7h.1zM49.2 102.9h.9v1h-.9zM49.6 108.7h.1v.1h-.1zM49.6 103.4h.1zM98.1 106.7h.1zM99.8 102.9h.9v1h-.9zM100.2 108.7l.1 .1zM100.2 103.4h.1zM102.2 106.7h.1zM103.5 111.6h.1zM105.1 113.2l.1 .1zM111.6 100.1l.1 .1z"/>
<path d="M119.4 102.9h.9v1h-.9zM119.8 100.1l.1 .1zM119.8 103.4h.1zM126.3 100.1l.1 .1zM127.9 100.1l.1 .1zM129.6 101.7v.1zM139.4 101.7h.1v.1h-.1zM139.4 100.1l.1 .1zM150.8 111.6h.1z"/>
</g>
<g fill="none" stroke="#000" stroke-width=".11" stroke-dasharray="1 1 1 1 1 1 1 1">
<path d="M.6 7.1h62.1M62.7 7.1v35.9M87.1 7.1h63.7M150.8 7.1v35.9M113.2 33.2h-1.6M113.2 25l-.7 8.2M114.1 25l-.9 8.2M.6 49.5h45.7M.6 43v-35.9M44.7 47.9h60.4M46.3 49.5v62.1M62.7 43h-62.1"/>
<path d="M87.1 43v-35.9M103.5 49.5h47.3M105.1 47.9v65.3M150.8 43h-63.7M150.8 49.5v62.1M.6 111.6v-62.1M44.7 113.2v-65.3M46.3 111.6h-45.7M103.5 111.6v-62.1M105.1 113.2h-60.4M150.8 111.6h-47.3"/>
</g>
<g font-size="2.7">
<text x="16.9" y="6.4">Input Stage and Modulator</text>
<text x="92" y="6.4">Dual Deadtime Generator with Output Buffer</text>
<text x="34.1" y="13.7" transform="rotate(-90 34.1 13.7)">+5V</text>
<text x="100.2" y="16.4">X6</text>
<text x="102.5" y="12.9">DT_Ref</text>
<text x="125.5" y="13.7" transform="rotate(-90 125.5 13.7)">+5V</text>
<text x="25.3" y="18.1">X7</text>
<text x="30.9" y="21.8">+5V</text>
<text x="112.3" y="20.1">REF</text>
<text x="121.8" y="20.1">VCC</text>
<text x="133.4" y="21.1">HS+</text>
<text x="141.3" y="21.1">1+</text>
<text x="3.9" y="26">Audio_Signal</text>
<text x="25.9" y="26">in</text>
<text x="36.3" y="24.4">MOD</text>
<text x="36.3" y="27.6">MOD</text>
<text x="49.5" y="24.4">PWM</text>
<text x="49.5" y="27.6">PWM</text>
<text x="90.8" y="26">PWM</text>
<text x="101" y="26">IN_A</text>
<text x="134" y="26">HS-</text>
<text x="141.3" y="26">1-</text>
<text x="31.3" y="30.2">-5V</text>
<text x="90.8" y="32.5">PWM</text>
<text x="101" y="32.5">IN_B</text>
<text x="133.6" y="32.5">LS+</text>
<text x="141.3" y="32.5">2+</text>
<text x="34.1" y="40.7" transform="rotate(-90 34.1 40.7)">-5V</text>
<text x="134.3" y="37.4">LS-</text>
<text x="141.3" y="37.4">2-</text>
<text x="49" y="47.2">Full Bridge Power Stage and Output Filter</text>
<text x=".6" y="48.8">Gate Driver Side A</text>
<text x="34.8" y="53.7">+12V</text>
<text x="108.8" y="53.7">+12V</text>
<text x="128" y="48.8">Gate Driver Side B</text>
<text x="25.9" y="55.3">D5</text>
<text x="38.1" y="58.7">C1</text>
<text x="50.5" y="56.2" transform="rotate(-90 50.5 56.2)">VDD</text>
<text x="101" y="56.2" transform="rotate(-90 101 56.2)">VDD</text>
<text x="108.3" y="58.7">C2</text>
<text x="115.7" y="55.3">D6</text>
<text x="23.1" y="63.9">X8</text>
<text x="50.5" y="65.2">M1</text>
<text x="60.2" y="65.2">D1</text>
<text x="70" y="65.8" transform="rotate(-90 70 65.8)">Load-</text>
<text x="81.5" y="65.8" transform="rotate(-90 81.5 65.8)">Load+</text>
<text x="86.3" y="65.2">D3</text>
<text x="122.7" y="63.9">X14</text>
<text x="2.6" y="71.7">1+</text>
<text x="10.4" y="68.6">X1</text>
<text x="11.3" y="71.7">P+ S+</text>
<text x="24.3" y="71.7">IN</text>
<text x="27.2" y="67.5">VCC</text>
<text x="31.8" y="71.7">OUT</text>
<text x="70.1" y="68.6">R_Load</text>
<text x="95.9" y="66.8">M3</text>
<text x="112.5" y="71.7">OUT</text>
<text x="117" y="67.5">VCC</text>
<text x="123" y="71.7">IN</text>
<text x="130.4" y="71.7">S+ P+</text>
<text x="136" y="68.8">X3</text>
<text x="144.1" y="71.7">2+</text>
<text x="27.3" y="75.8">VEE</text>
<text x="74.1" y="74.8">8</text>
<text x="117.1" y="75.8">VEE</text>
<text x="3.3" y="78.2">1-</text>
<text x="11.3" y="78.2">P-</text>
<text x="16.8" y="78.2">S-</text>
<text x="61.9" y="78.3">L1</text>
<text x="65" y="83.9">C4</text>
<text x="72.4" y="78.3">C3</text>
<text x="76.5" y="83.9">C5</text>
<text x="84.8" y="78.3">L2</text>
<text x="130.4" y="78.2">S-</text>
<text x="136" y="78.2">P-</text>
<text x="144.1" y="78.2">2-</text>
<text x="23.2" y="86.7">X4</text>
<text x="33.2" y="84.7">+12V</text>
<text x="50.4" y="89.6">M2</text>
<text x="60.2" y="88">D2</text>
<text x="86.3" y="88">D4</text>
<text x="95.9" y="89.6">M4</text>
<text x="110.4" y="84.7">+12V</text>
<text x="122.6" y="86.7">X12</text>
<text x="2.6" y="94.5">2+</text>
<text x="10.3" y="91.6">X2</text>
<text x="11.3" y="94.5">P+ S+</text>
<text x="24.3" y="94.5">IN</text>
<text x="27.2" y="90.3">VCC</text>
<text x="31.8" y="94.5">OUT</text>
<text x="112.5" y="94.5">OUT</text>
<text x="117" y="90.3">VCC</text>
<text x="123" y="94.5">IN</text>
<text x="130.4" y="94.5">S+ P+</text>
<text x="136.2" y="91.8">X5</text>
<text x="144.1" y="94.5">1+</text>
<text x="3.3" y="101.1">2-</text>
<text x="11.3" y="101.1">P-</text>
<text x="16.8" y="101.1">S-</text>
<text x="27.3" y="98.7">VEE</text>
<text x="117.1" y="98.7">VEE</text>
<text x="130.4" y="101.1">S-</text>
<text x="136" y="101.1">P-</text>
<text x="144.1" y="101.1">1-</text>
</g>
</svg>
